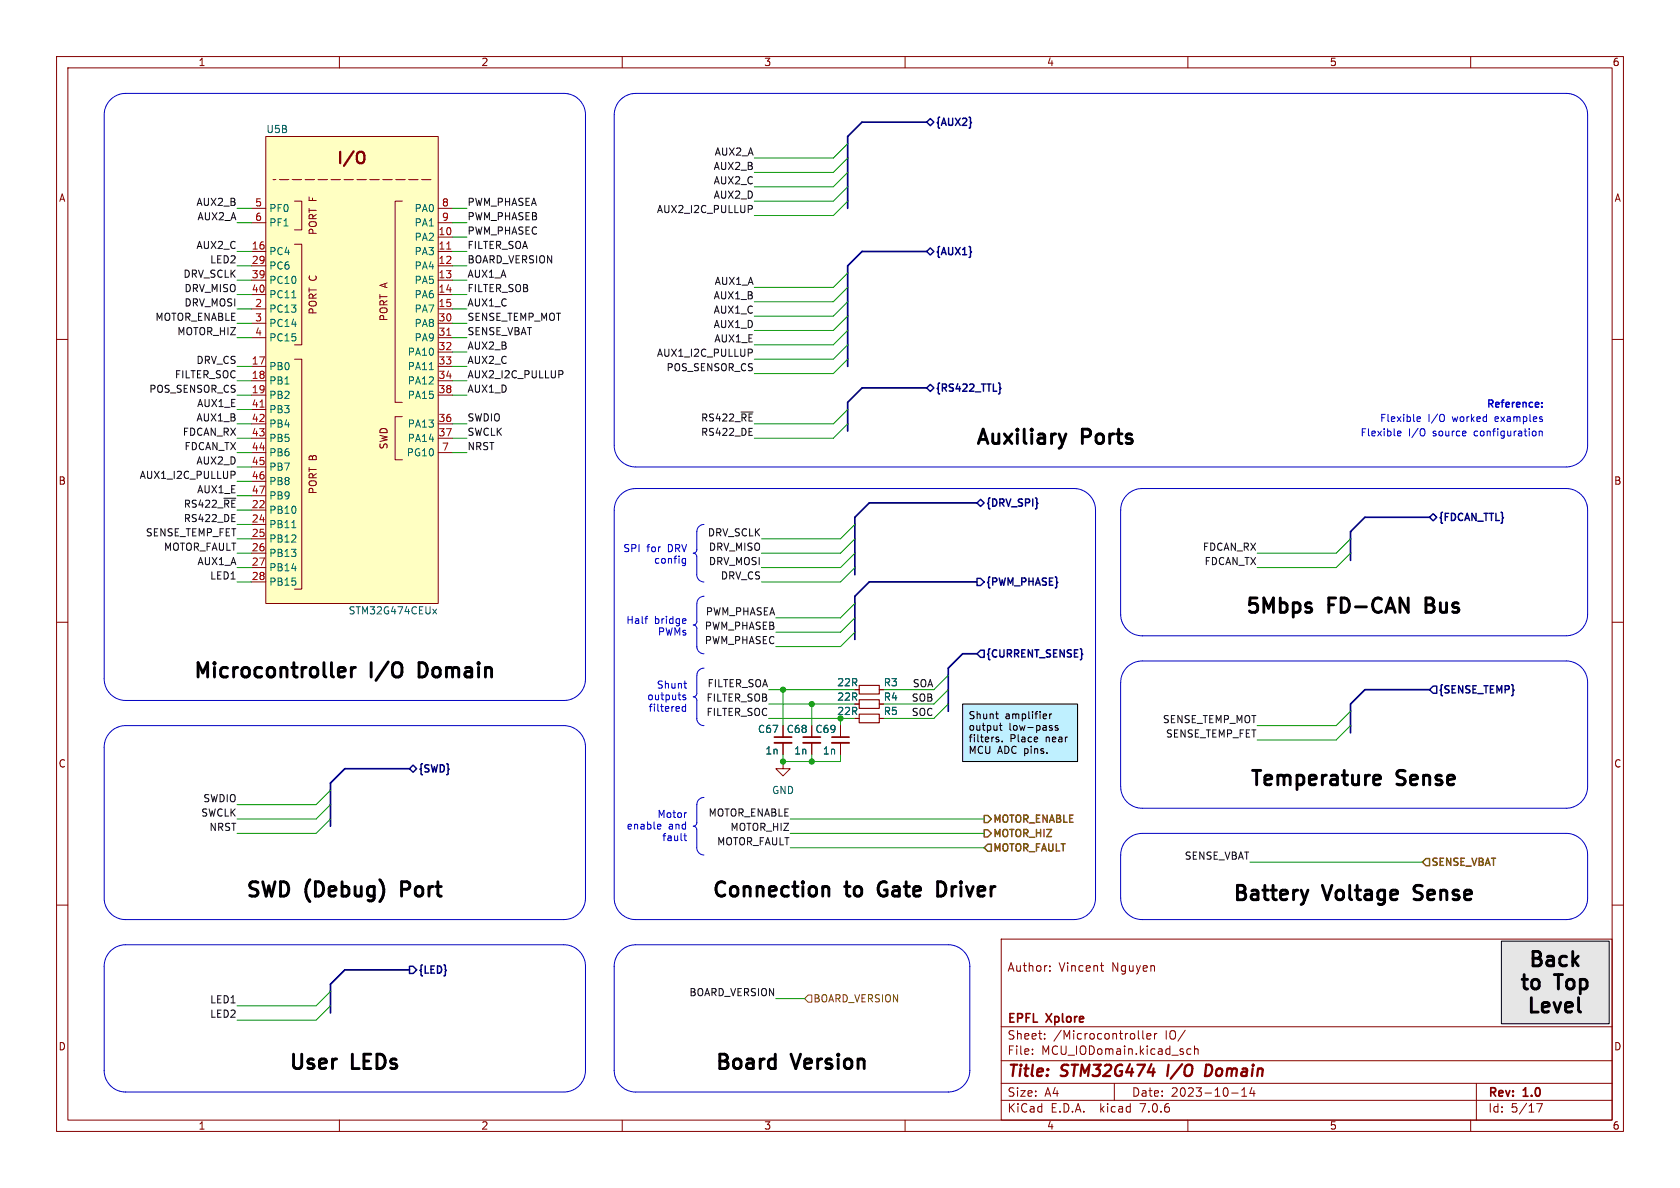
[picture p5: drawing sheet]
<svg xmlns="http://www.w3.org/2000/svg" width="297mm" height="210mm" viewBox="0 0 297 210" stroke-linecap="round" stroke-linejoin="round" font-family="sans-serif">
<g fill="none" stroke="#840000" stroke-width=".18">
<path d="M10 10h277v190h-277zM12 12h273v186h-273zM60 10v2M110 10v2M160 10v2M210 10v2M260 10v2M44.4 36.8h2.6M44.4 39.4h2.6M47 24.1h30.5v82.6h-30.5zM52.1 35.6h1.2v5h-1.2M71.1 35.6h-1.3v35.5h1.3"/>
<path d="M77.5 36.8h2.5M77.5 39.4h2.5M10 60h2M44.4 44.5h2.6M44.4 47h2.6M44.4 49.5h2.6M44.4 52.1h2.6M44.4 54.6h2.6M44.4 57.2h2.6M44.4 59.7h2.6M52.1 43.2h1.2v17.8h-1.2M77.5 41.9h2.5"/>
<path d="M77.5 44.5h2.5M77.5 47h2.5M77.5 49.5h2.5M77.5 52.1h2.5M77.5 54.6h2.5M77.5 57.2h2.5M77.5 59.7h2.5M285 60h2M44.4 64.8h2.6M44.4 67.3h2.6M44.4 69.9h2.6M44.4 74.9h2.6"/>
<path d="M44.4 77.5h2.6M44.4 72.4h2.6M52.1 63.5h1.2v40.6h-1.2M71.1 73.7h-1.3v7.6h1.3M77.5 64.8h2.5M77.5 67.3h2.5M77.5 69.9h2.5M77.5 62.2h2.5M77.5 74.9h2.5M77.5 77.5h2.5M44.4 90.2h2.6M44.4 92.7h2.6"/>
<path d="M44.4 95.3h2.6M44.4 97.8h2.6M44.4 80h2.6M44.4 82.6h2.6M44.4 85.1h2.6M44.4 87.6h2.6M77.5 80h2.5M10 110h2M44.4 100.3h2.6M44.4 102.9h2.6M285 110h2M138.4 134.6v1.3h1.3l-1.3 1.3-1.2-1.3h1.2"/>
<path d="M138.4 128.3v2M138.4 131.3v2.1M143.5 128.3v2M143.5 131.3v2.1M148.6 128.3v2M148.6 131.3v2.1M151.1 121.9h.8M151.1 127h.8M151.1 124.5h.8M155.4 121.9h.8M155.4 127h.8M155.4 124.5h.8"/>
<path d="M10 160h2M285 160h2M177 166h108v32h-108zM185.6 171.6v.1M185.6 170.8v.1M194.5 170.7h.6M194.7 171.5l.4 .2M60 198v2M110 198v2M160 198v2M177 194.5h108M177 191.5h108"/>
<path d="M177 187.5h108M177 181.5h108M182.5 186.3v.1M182.5 185.5v.1M184.7 183.6v.1M184.7 182.8v.1M197 191.5v3M201.2 182.2v1.3l.3 .2M202 182.2v1.3l.2 .2M202.7 183.2l.8-.1-.1-.3-.4-.1-.3 .2 .1 .7h.6M204.1 182.7v1M204.5 182.7l-.3 .1-.1 .2"/>
<path d="M209.8 186.1l.3 .3 .4-.1M210 198v2M210.5 185.5l-.4-.1-.3 .3M211.2 185.5l.2-.1 .3 .1 .1 .9M211.2 184.9v1.5M217.7 193.2h1.2M219.5 193.8h.9M219.5 192.7l.5-.4v1.5M221.3 192.2l-.3 1.1h.9M221.7 192.8v1M260 198v2M261 191.5v6.5"/>
<path d="M271.7 195.1h1l-.7 1.5"/>
</g>
<path d="M63.6 26.8a.67 .67 0 0 1 .8 .7v.7a.67 .67 0 0 1-.8 .6M206.6 188.2l-.3 2M214 188.3l-.7-.1-.3 2h.5l.5-.3" fill="none" stroke="#840000" stroke-width=".4"/>
<path d="M265.4 166.4h19.1v14.6h-19.1z" fill="#e6e6e6" stroke="#e6e6e6" stroke-width=".18"/>
<path d="M170.2 124.5h20.3v10.1h-20.3z" fill="#bff0ff" stroke="#bff0ff" stroke-width=".18"/>
<path d="M136.9 131.3h3.1M142 131.3h3M147.1 131.3h3" fill="none" stroke="#840000" stroke-width=".33"/>
<path d="M136.9 130.3h3.1M142 130.3h3M147.1 130.3h3" fill="none" stroke="#840000" stroke-width=".3"/>
<path d="M151.9 121.2h3.5v1.5h-3.5zM151.9 126.2h3.5v1.6h-3.5zM151.9 123.7h3.5v1.5h-3.5z" fill="none" stroke="#840000" stroke-width=".2"/>
<path d="M47 24.1h30.5v82.6h-30.5z" fill="#ffffc2" stroke="#ffffc2" stroke-width=".18"/>
<path d="M76.2 31.8h-27.9" fill="none" stroke="#840000" stroke-width=".18" stroke-dasharray="1.7 .6"/>
<path d="M79 44h.7M79 59.3h.7M46 72h.7" fill="none" stroke="#a90000" stroke-width=".18"/>
<path d="M51.6 52.6h.7M75.9 65.3h.7M51.6 93.3h.7M76.5 107.7l.7 .8M77.2 107.7l-.7 .8" fill="none" stroke="#006464" stroke-width=".18"/>
<path d="M163.8 21.6l.7-.6 .6 .6-.6 .6zM163.8 44.5l.7-.7 .6 .7-.6 .6zM163.8 68.6l.7-.7 .6 .7-.6 .6zM176.8 68.6l.1 .1h-.1M172.7 88.9l.7-.6 .6 .6-.6 .6zM252.7 91.4l.7-.6 .6 .6-.6 .7zM172.7 102.2h.7l.6 .7-.6 .6h-.7zM173.4 114.9h.6v1.3h-.6l-.7-.6zM72.4 135.9l.6-.6 .7 .6-.7 .6zM253.4 121.3h.6v1.3h-.6l-.7-.7zM72.4 170.8h.6l.7 .7-.7 .6h-.6z" fill="none" stroke="#000084" stroke-width=".25"/>
<path d="M174 146.7h.6l.7 .6-.7 .7h-.6zM174 144.1h.6l.7 .7-.7 .6h-.6zM174.6 149.2h.7v1.3h-.7l-.6-.6zM252.1 151.8h.6v1.2h-.6l-.6-.6z" fill="none" stroke="#725600" stroke-width=".25"/>
<path d="M142.9 175.9h.6v1.3h-.6l-.7-.7z" fill="none" stroke="#725600" stroke-width=".18"/>
<path d="M132.8 36.3l.2 .3-.1 .3-.1 .1M99.3 65.5l.2 .3v.3l-.2 .1M132.4 77h.6M132.4 75.7h.6M132.8 61.7l.2 .3-.1 .3-.1 .1M41 92.2h.6M41 91h.6M41.3 83.3l.3 .2-.1 .4-.2 .1" fill="none" stroke="#0f0f0f" stroke-width=".18"/>
<g fill="none" stroke="#0000c2" stroke-width=".18">
<path d="M19.5 17.6a3.8 3.8 0 0 1 2.7-1.1h77.5a3.8 3.8 0 0 1 3.8 3.8v99.7a3.8 3.8 0 0 1-3.8 3.8h-77.5a3.8 3.8 0 0 1-3.8-3.8v-99.7a3.8 3.8 0 0 1 1.1-2.7zM109.7 17.6a3.8 3.8 0 0 1 2.7-1.1h164.5a3.8 3.8 0 0 1 3.8 3.8v58.4a3.8 3.8 0 0 1-3.8 3.9h-164.5a3.8 3.8 0 0 1-3.8-3.9v-58.4a3.8 3.8 0 0 1 1.1-2.7zM247.1 76.9l.1 .2 .4-.1M247.1 76.4l.1-.2h.3l.2 .2v.1l-.6 .1M250.5 74.3l.2 .2h.4M250.5 73.9l.2-.2h.2l.2 .2v.1l-.6 .1M251.8 76v.9M255.3 73.4v.9M271.5 76.3v.6M272.1 76.3l.2-.1 .3 .1v.8M272.1 76.2v.9M272.6 74.2v.3"/>
<path d="M109.7 87.5a3.8 3.8 0 0 1 2.7-1.1h77.5a3.8 3.8 0 0 1 3.8 3.8v68.6a3.8 3.8 0 0 1-3.8 3.8h-77.5a3.8 3.8 0 0 1-3.8-3.8v-68.6a3.8 3.8 0 0 1 1.1-2.7zM120.7 99.5h.5M120.7 98.8h.5M121.2 98.7v1.1l-.2 .2-.3-.1M124.5 92.7a1.27 1.27 0 0 0-1.3 1.3v3.2a.64 .64 0 0 1-.6 .6 .63 .63 0 0 1 .6 .6v3.2a1.28 1.28 0 0 0 1.3 1.3M199.2 87.5a3.8 3.8 0 0 1 2.7-1.1h75a3.8 3.8 0 0 1 3.8 3.8v18.4a3.8 3.8 0 0 1-3.8 3.8h-75a3.8 3.8 0 0 1-3.8-3.8v-18.4a3.8 3.8 0 0 1 1.1-2.7zM114 109.4h.5M114.4 108.9h.1M121.1 109.4l.2 .3-.6 .1M121.2 110.2h-.1M124.5 105.4a1.28 1.28 0 0 0-1.3 1.3v3.1a.64 .64 0 0 1-.6 .7 .64 .64 0 0 1 .6 .6v3.2a1.27 1.27 0 0 0 1.3 1.3M124.5 118.1a1.27 1.27 0 0 0-1.3 1.3v3.2a.64 .64 0 0 1-.6 .6 .63 .63 0 0 1 .6 .6v3.2a1.27 1.27 0 0 0 1.3 1.3"/>
<path d="M199.2 118a3.8 3.8 0 0 1 2.7-1.2h75a3.8 3.8 0 0 1 3.8 3.9v18.4a3.8 3.8 0 0 1-3.8 3.8h-75a3.8 3.8 0 0 1-3.8-3.8v-18.4a3.8 3.8 0 0 1 1.1-2.7zM19.5 129.4a3.8 3.8 0 0 1 2.7-1.1h77.5a3.8 3.8 0 0 1 3.8 3.8v26.7a3.8 3.8 0 0 1-3.8 3.8h-77.5a3.8 3.8 0 0 1-3.8-3.8v-26.7a3.8 3.8 0 0 1 1.1-2.7zM120.9 120.8h.5M121.1 121.6l.3 .1M121.2 122.9h-.3l-.2 .1 .1 .2 .4 .1v.3h-.5M121.2 124.5v1.2M121.2 125l-.4-.1-.2 .2 .1 .6h.5M116.4 145.7l.4 .1v.2l-.6 .1M116.8 146.5l-.4 .1M120.9 147.8h.5M121.1 147.3v1.1l.3 .2M121.3 143.7h.1"/>
<path d="M124.5 141a1.27 1.27 0 0 0-1.3 1.2v3.2a.65 .65 0 0 1-.6 .7 .63 .63 0 0 1 .6 .6v3.2a1.27 1.27 0 0 0 1.3 1.2M199.2 148.4a3.8 3.8 0 0 1 2.7-1.1h75a3.8 3.8 0 0 1 3.8 3.8v7.7a3.8 3.8 0 0 1-3.8 3.8h-75a3.8 3.8 0 0 1-3.8-3.8v-7.7a3.8 3.8 0 0 1 1.1-2.7zM19.5 168.1a3.8 3.8 0 0 1 2.7-1.1h77.5a3.8 3.8 0 0 1 3.8 3.8v18.4a3.8 3.8 0 0 1-3.8 3.8h-77.5a3.8 3.8 0 0 1-3.8-3.8v-18.4a3.8 3.8 0 0 1 1.1-2.7zM109.7 168.1a3.8 3.8 0 0 1 2.7-1.1h55.2a3.8 3.8 0 0 1 3.8 3.8v18.4a3.8 3.8 0 0 1-3.8 3.8h-55.2a3.8 3.8 0 0 1-3.8-3.8v-18.4a3.8 3.8 0 0 1 1.1-2.7z"/>
</g>
<path d="M272.6 71.9v.1M272.6 71.2v.1" fill="none" stroke="#0000c2" stroke-width=".25"/>
<path d="M188.4 76.7l-.6 1.7M60.7 118l.2 .1 .1 .5-1.2 .2M60.9 119.6l-.2 .1M62.1 118v1.7M62.8 118a.65 .65 0 0 0-.7 .5M243.2 137l.7 .2 .2 .4-1.3 .3M243.9 138.6l-.7 .1M145.8 156.7l.6 .1 .1 .3v1.3M166.7 156l-.9-.1v2.5l.9-.1M231.2 157.4l-.6 1.6" fill="none" stroke="#000" stroke-width=".51"/>
<g fill="none" stroke="#000" stroke-width=".18">
<path d="M170.2 124.5h20.3v10.1h-20.3zM176 126.2h.5M176.3 127l.2 .1M176.3 130.7l.3 .1v.2l-.2 .1h-.2M176.7 128.3h.5M176.9 127.8v1.1l.3 .2M177.2 131v.1M185 126.3v.2l-.6 .1M185.6 126.2v.9M185.9 128.7l.1 .2-.1 .2M185.9 128.3h.1M185.9 126.2l-.3 .2"/>
<path d="M187 128.3h-.3l-.2 .1 .1 .2 .4 .1v.3h-.5M265.4 166.4h19.1v14.6h-19.1z"/>
</g>
<path d="M163.8 21.6h-11.4l-2.5 2.5v12.7M163.8 44.5h-11.4l-2.5 2.5v17.8M163.8 68.6h-11.4l-2.5 2.5v5.1M172.7 88.9h-19l-2.6 2.5v10.2M252.7 91.4h-11.4l-2.5 2.6v5.1M172.7 115.6h-2.5l-2.6 2.5v7.6M172.7 102.9h-19l-2.6 2.5v7.6M72.4 135.9h-11.4l-2.6 2.5v7.7M252.7 121.9h-11.4l-2.5 2.6v5M72.4 171.5h-11.4l-2.6 2.5v5.1" fill="none" stroke="#000084" stroke-width=".3"/>
<g fill="none" stroke="#009600" stroke-width=".18">
<path d="M41.9 36.8h2.5M41.9 39.4h2.5M80 36.8h2.5M80 39.4h2.5M149.9 35.6l-2.6 2.5h-14M149.9 33l-2.6 2.6h-14M149.9 25.4l-2.6 2.5h-14M149.9 27.9l-2.6 2.6h-14M149.9 30.5l-2.6 2.5h-14M41.9 57.2h2.5M41.9 49.5h2.5M41.9 52.1h2.5"/>
<path d="M41.9 54.6h2.5M41.9 47h2.5M41.9 59.7h2.5M41.9 44.5h2.5M80 57.2h2.5M80 49.5h2.5M80 52.1h2.5M80 54.6h2.5M80 47h2.5M80 59.7h2.5M80 44.5h2.5M80 41.9h2.5"/>
<path d="M149.9 58.4l-2.6 2.6h-14M149.9 50.8l-2.6 2.5h-14M149.9 53.3l-2.6 2.6h-14M149.9 48.3l-2.6 2.5h-14M149.9 55.9l-2.6 2.5h-14M41.9 77.5h2.5M41.9 74.9h2.5M41.9 64.8h2.5M41.9 67.3h2.5M41.9 69.9h2.5M41.9 72.4h2.5M80 77.5h2.5"/>
<path d="M80 74.9h2.5M80 64.8h2.5M80 67.3h2.5M80 69.9h2.5M80 62.2h2.5M149.9 74.9l-2.6 2.6h-14M149.9 72.4l-2.6 2.5h-14M149.9 63.5l-2.6 2.5h-14M149.9 61l-2.6 2.5h-14M41.9 80h2.5M41.9 85.1h2.5M41.9 97.8h2.5"/>
<path d="M41.9 95.3h2.5M41.9 82.6h2.5M41.9 87.6h2.5M41.9 92.7h2.5M80 80h2.5M151.1 97.8l-2.5 2.5h-14M151.1 95.3l-2.5 2.5h-14M151.1 92.7l-2.5 2.6h-14M238.8 97.8l-2.6 2.5h-14M238.8 95.3l-2.6 2.5h-14M41.9 100.3h2.5M41.9 102.9h2.5"/>
<path d="M151.1 109.2l-2.5 2.6h-11.4M151.1 111.8l-2.5 2.5h-11.4M151.1 100.3l-2.5 2.6h-14M151.1 106.7l-2.5 2.5h-11.4M167.6 119.4l-2.5 2.5h-8.9M58.4 139.7l-2.5 2.5h-14M135.9 127h12.7v1.3M135.9 121.9h15.2M135.9 124.5h15.2M138.4 121.9v6.4M138.4 133.4v1.2h10.2v-1.2M143.5 124.5v3.8"/>
<path d="M143.5 133.4v1.2M167.6 124.5l-2.5 2.5h-8.9M167.6 121.9l-2.5 2.6h-8.9M238.8 128.3l-2.6 2.5h-14M238.8 125.7l-2.6 2.6h-14M58.4 142.2l-2.5 2.6h-14M58.4 144.8l-2.5 2.5h-14M139.7 149.9h34.3M139.7 144.8h34.3M139.7 147.3h34.3M221 152.4h30.5M58.4 175.3l-2.5 2.5h-14"/>
<path d="M58.4 177.8l-2.5 2.5h-14M137.2 176.5h5"/>
</g>
<g fill="#009600" stroke="#009600" stroke-width=".18">
<circle cx="143.5" cy="134.6" r=".46"/>
<circle cx="138.4" cy="134.6" r=".46"/>
<circle cx="138.4" cy="121.9" r=".46"/>
<circle cx="148.6" cy="127" r=".46"/>
<circle cx="143.5" cy="124.5" r=".46"/>
</g>
<g font-size="3.5">
<text x="172.2" y="78.7">Auxiliary</text>
<text x="191.2" y="78.7">Ports</text>
<text x="219.9" y="108.6">5Mbps</text>
<text x="234.8" y="108.6">FD-CAN</text>
<text x="253" y="108.6">Bus</text>
<text x="33.9" y="120">Microcontroller</text>
<text x="65.5" y="120">I/O</text>
<text x="75" y="120">Domain</text>
<text x="220.7" y="139.1">Temperature</text>
<text x="247" y="139.1">Sense</text>
<text x="43.2" y="158.8">SWD</text>
<text x="54" y="158.8">(Debug)</text>
<text x="71.9" y="158.8">Port</text>
<text x="125.6" y="158.8">Connection</text>
<text x="149.6" y="158.8">to</text>
<text x="156.3" y="158.8">Gate</text>
<text x="167.7" y="158.8">Driver</text>
<text x="217.7" y="159.4">Battery</text>
<text x="234" y="159.4">Voltage</text>
<text x="251" y="159.4">Sense</text>
<text x="269.9" y="171.6">Back</text>
<text x="268.3" y="175.7">to</text>
<text x="269.6" y="179.8">Level</text>
<text x="275" y="175.7">Top</text>
<text x="50.8" y="189.2">User</text>
<text x="62.2" y="189.2">LEDs</text>
<text x="126.1" y="189.2">Board</text>
<text x="140.1" y="189.2">Version</text>
</g>
<g font-size="2.8" fill="#840000">
<text x="59.3" y="29.5">I/O</text>
<text x="178" y="190.9">Title:</text>
<text x="187.7" y="190.9">STM32G474</text>
<text x="207.2" y="190.9">I/O</text>
<text x="214.7" y="190.9">Domain</text>
</g>
<g font-size="2.1" fill="#840000">
<text x="178" y="172">Author:</text>
<text x="187.2" y="172">Vincent</text>
<text x="196.6" y="172">Nguyen</text>
<text x="178" y="184">Sheet:</text>
<text x="178" y="181.2">EPFL</text>
<text x="185.1" y="181.2">Xplore</text>
<text x="186.2" y="184">/Microcontroller</text>
<text x="206" y="184">IO/</text>
<text x="178" y="186.7">File:</text>
<text x="184.1" y="186.7">MCU_IODomain.kicad_sch</text>
<text x="178" y="196.9">KiCad</text>
<text x="178" y="194.1">Size:</text>
<text x="184.7" y="194.1">A4</text>
<text x="185.7" y="196.9">E.D.A.</text>
<text x="194.6" y="196.9">kicad</text>
<text x="200" y="194.1">Date:</text>
<text x="201.8" y="196.9">7.0.6</text>
<text x="207" y="194.1">2023-10-14</text>
<text x="263" y="194.3">Rev:</text>
<text x="263" y="196.9">Id:</text>
<text x="267.1" y="196.9">5/17</text>
<text x="269.4" y="194.3">1.0</text>
</g>
<g font-size="1.8" fill="#840000">
<text x="35" y="11.9">1</text>
<text x="85" y="11.9">2</text>
<text x="135" y="11.9">3</text>
<text x="185" y="11.9">4</text>
<text x="235" y="11.9">5</text>
<text x="285" y="11.9">6</text>
<text x="10.3" y="35.9">A</text>
<text x="285.3" y="35.9">A</text>
<text x="56.2" y="41.7" transform="rotate(-90 56.2 41.7)">PORT F</text>
<text x="56.2" y="55.7" transform="rotate(-90 56.2 55.7)">PORT C</text>
<text x="68.7" y="56.9" transform="rotate(-90 68.7 56.9)">PORT A</text>
<text x="68.7" y="79.5" transform="rotate(-90 68.7 79.5)">SWD</text>
<text x="10.3" y="85.9">B</text>
<text x="56.2" y="87.5" transform="rotate(-90 56.2 87.5)">PORT B</text>
<text x="285.3" y="85.9">B</text>
<text x="10.3" y="135.9">C</text>
<text x="285.3" y="135.9">C</text>
<text x="10.3" y="185.9">D</text>
<text x="285.3" y="185.9">D</text>
<text x="35" y="199.9">1</text>
<text x="85" y="199.9">2</text>
<text x="135" y="199.9">3</text>
<text x="185" y="199.9">4</text>
<text x="235" y="199.9">5</text>
<text x="285" y="199.9">6</text>
</g>
<g font-size="1.8" fill="#006464">
<text x="47" y="23.7">U5B</text>
<text x="47.5" y="37.7">PF0</text>
<text x="47.5" y="40.2">PF1</text>
<text x="73.2" y="37.7">PA0</text>
<text x="73.2" y="40.2">PA1</text>
<text x="47.5" y="45.3">PC4</text>
<text x="47.5" y="47.9">PC6</text>
<text x="73.2" y="42.8">PA2</text>
<text x="73.2" y="45.3">PA3</text>
<text x="73.2" y="47.9">PA4</text>
<text x="47.5" y="50.4">PC10</text>
<text x="47.5" y="52.9">PC11</text>
<text x="73.2" y="50.4">PA5</text>
<text x="73.2" y="52.9">PA6</text>
<text x="47.5" y="55.5">PC13</text>
<text x="47.5" y="58">PC14</text>
<text x="73.2" y="55.5">PA7</text>
<text x="73.2" y="58">PA8</text>
<text x="47.5" y="65.6">PB0</text>
<text x="47.5" y="60.6">PC15</text>
<text x="72" y="63.1">PA10</text>
<text x="72" y="65.6">PA11</text>
<text x="73.2" y="60.6">PA9</text>
<text x="47.5" y="68.2">PB1</text>
<text x="47.5" y="70.7">PB2</text>
<text x="72" y="68.2">PA12</text>
<text x="72" y="70.7">PA15</text>
<text x="47.5" y="73.3">PB3</text>
<text x="47.5" y="75.8">PB4</text>
<text x="72" y="75.8">PA13</text>
<text x="47.5" y="78.3">PB5</text>
<text x="47.5" y="80.9">PB6</text>
<text x="47.5" y="83.4">PB7</text>
<text x="71.8" y="80.9">PG10</text>
<text x="72" y="78.3">PA14</text>
<text x="47.5" y="86">PB8</text>
<text x="47.5" y="88.5">PB9</text>
<text x="47.5" y="91">PB10</text>
<text x="47.5" y="93.6">PB11</text>
<text x="47.5" y="96.1">PB12</text>
<text x="47.5" y="98.7">PB13</text>
<text x="47.5" y="101.2">PB14</text>
<text x="47.5" y="103.7">PB15</text>
<text x="61.5" y="108.8">STM32G474CEUx</text>
<text x="147.9" y="121.5">22R</text>
<text x="147.9" y="124.1">22R</text>
<text x="156.1" y="121.5">R3</text>
<text x="156.1" y="124.1">R4</text>
<text x="133.9" y="129.8">C67</text>
<text x="139" y="129.8">C68</text>
<text x="144.1" y="129.8">C69</text>
<text x="147.9" y="126.6">22R</text>
<text x="156.1" y="126.6">R5</text>
<text x="135.2" y="133.6">1n</text>
<text x="140.3" y="133.6">1n</text>
<text x="145.4" y="133.6">1n</text>
<text x="136.4" y="140.6">GND</text>
</g>
<g font-size="1.8" fill="#000084">
<text x="165.3" y="22.6">{AUX2}</text>
<text x="165.3" y="45.5">{AUX1}</text>
<text x="165.3" y="69.6">{RS422_TTL}</text>
<text x="174.2" y="89.9">{DRV_SPI}</text>
<text x="254.2" y="92.5">{FDCAN_TTL}</text>
<text x="174.2" y="103.9">{PWM_PHASE}</text>
<text x="174.2" y="116.6">{CURRENT_SENSE}</text>
<text x="254.2" y="122.9">{SENSE_TEMP}</text>
<text x="73.9" y="136.9">{SWD}</text>
<text x="73.9" y="172.5">{LED}</text>
</g>
<g font-size="1.8" fill="#0f0f0f">
<text x="126.3" y="27.6">AUX2_A</text>
<text x="126.1" y="32.7">AUX2_C</text>
<text x="126.1" y="30.1">AUX2_B</text>
<text x="126.1" y="35.2">AUX2_D</text>
<text x="34.6" y="36.5">AUX2_B</text>
<text x="34.8" y="39">AUX2_A</text>
<text x="82.5" y="36.5">PWM_PHASEA</text>
<text x="82.5" y="41.6">PWM_PHASEC</text>
<text x="82.5" y="39">PWM_PHASEB</text>
<text x="116" y="37.8">AUX2_I2C_PULLUP</text>
<text x="34.6" y="44.1">AUX2_C</text>
<text x="37.1" y="46.6">LED2</text>
<text x="82.5" y="44.1">FILTER_SOA</text>
<text x="82.5" y="46.6">BOARD_VERSION</text>
<text x="32.3" y="49.2">DRV_SCLK</text>
<text x="32.5" y="51.7">DRV_MISO</text>
<text x="82.5" y="51.7">FILTER_SOB</text>
<text x="82.5" y="49.2">AUX1_A</text>
<text x="126.1" y="53">AUX1_B</text>
<text x="126.3" y="50.5">AUX1_A</text>
<text x="27.4" y="56.8">MOTOR_ENABLE</text>
<text x="31.2" y="59.3">MOTOR_HIZ</text>
<text x="32.5" y="54.3">DRV_MOSI</text>
<text x="82.5" y="59.3">SENSE_VBAT</text>
<text x="82.5" y="56.8">SENSE_TEMP_MOT</text>
<text x="82.5" y="54.3">AUX1_C</text>
<text x="126.1" y="55.5">AUX1_C</text>
<text x="126.1" y="58.1">AUX1_D</text>
<text x="34.6" y="64.4">DRV_CS</text>
<text x="82.5" y="61.9">AUX2_B</text>
<text x="82.5" y="64.4">AUX2_C</text>
<text x="116" y="63.2">AUX1_I2C_PULLUP</text>
<text x="126.2" y="60.6">AUX1_E</text>
<text x="30.8" y="67">FILTER_SOC</text>
<text x="82.5" y="69.5">AUX1_D</text>
<text x="82.5" y="67">AUX2_I2C_PULLUP</text>
<text x="32.2" y="77.1">FDCAN_RX</text>
<text x="34.6" y="74.6">AUX1_B</text>
<text x="34.8" y="72">AUX1_E</text>
<text x="82.5" y="74.6">SWDIO</text>
<text x="82.5" y="77.1">SWCLK</text>
<text x="32.5" y="79.7">FDCAN_TX</text>
<text x="34.6" y="82.2">AUX2_D</text>
<text x="82.5" y="79.7">NRST</text>
<text x="24.6" y="84.7">AUX1_I2C_PULLUP</text>
<text x="34.8" y="87.3">AUX1_E</text>
<text x="25.7" y="94.9">SENSE_TEMP_FET</text>
<text x="125" y="94.9">DRV_SCLK</text>
<text x="28.9" y="97.4">MOTOR_FAULT</text>
<text x="34.8" y="100">AUX1_A</text>
<text x="125.2" y="100">DRV_MOSI</text>
<text x="125.2" y="97.4">DRV_MISO</text>
<text x="212.6" y="97.4">FDCAN_RX</text>
<text x="212.9" y="100">FDCAN_TX</text>
<text x="37.1" y="102.5">LED1</text>
<text x="127.3" y="102.5">DRV_CS</text>
<text x="124.5" y="111.4">PWM_PHASEB</text>
<text x="124.5" y="114">PWM_PHASEC</text>
<text x="124.7" y="108.9">PWM_PHASEA</text>
<text x="124.8" y="124.1">FILTER_SOB</text>
<text x="125" y="121.6">FILTER_SOA</text>
<text x="161.1" y="124.1">SOB</text>
<text x="161.3" y="121.6">SOA</text>
<text x="124.8" y="126.7">FILTER_SOC</text>
<text x="161.1" y="126.7">SOC</text>
<text x="205.5" y="127.9">SENSE_TEMP_MOT</text>
<text x="206" y="130.5">SENSE_TEMP_FET</text>
<text x="35.8" y="141.9">SWDIO</text>
<text x="35.5" y="144.4">SWCLK</text>
<text x="36.9" y="147">NRST</text>
<text x="125.2" y="144.4">MOTOR_ENABLE</text>
<text x="126.7" y="149.5">MOTOR_FAULT</text>
<text x="129" y="147">MOTOR_HIZ</text>
<text x="209.3" y="152.1">SENSE_VBAT</text>
<text x="37.1" y="177.5">LED1</text>
<text x="37.1" y="180">LED2</text>
<text x="121.8" y="176.2">BOARD_VERSION</text>
</g>
<g font-size="1.8" fill="#a90000">
<text x="45" y="36.6">5</text>
<text x="45" y="39.1">6</text>
<text x="77.4" y="41.7">10</text>
<text x="78" y="36.6">8</text>
<text x="78" y="39.1">9</text>
<text x="44.4" y="44.2">16</text>
<text x="44.4" y="46.7">29</text>
<text x="77.4" y="44.2">11</text>
<text x="77.4" y="46.7">12</text>
<text x="44.4" y="49.3">39</text>
<text x="44.4" y="51.8">40</text>
<text x="77.4" y="49.3">13</text>
<text x="77.4" y="51.8">14</text>
<text x="45" y="54.4">2</text>
<text x="45" y="56.9">3</text>
<text x="45" y="59.4">4</text>
<text x="77.4" y="54.4">15</text>
<text x="77.4" y="56.9">30</text>
<text x="77.4" y="59.4">31</text>
<text x="44.4" y="64.5">17</text>
<text x="77.4" y="62">32</text>
<text x="77.4" y="64.5">33</text>
<text x="44.4" y="67.1">18</text>
<text x="44.4" y="69.6">19</text>
<text x="77.4" y="67.1">34</text>
<text x="77.4" y="69.6">38</text>
<text x="44.4" y="72.1">41</text>
<text x="44.4" y="74.7">42</text>
<text x="44.4" y="77.2">43</text>
<text x="77.4" y="74.7">36</text>
<text x="77.4" y="77.2">37</text>
<text x="44.4" y="79.8">44</text>
<text x="44.4" y="82.3">45</text>
<text x="78" y="79.8">7</text>
<text x="44.4" y="84.8">46</text>
<text x="44.4" y="87.4">47</text>
<text x="44.4" y="92.5">24</text>
<text x="44.4" y="95">25</text>
<text x="44.4" y="97.5">26</text>
<text x="44.4" y="100.1">27</text>
<text x="44.4" y="102.6">28</text>
</g>
<g font-size="1.8" fill="#0000c2">
<text x="240.4" y="77.2">Flexible</text>
<text x="243.9" y="74.7">Flexible</text>
<text x="249" y="77.2">I/O</text>
<text x="252.4" y="74.7">I/O</text>
<text x="253.4" y="77.2">source</text>
<text x="256.9" y="74.7">worked</text>
<text x="260.9" y="77.2">configuration</text>
<text x="262.6" y="72.1">Reference:</text>
<text x="264.6" y="74.7">examples</text>
<text x="110.1" y="97.9">SPI</text>
<text x="114.3" y="97.9">for</text>
<text x="115.5" y="100">config</text>
<text x="118.2" y="97.9">DRV</text>
<text x="110.6" y="110.6">Half</text>
<text x="115.7" y="110.6">bridge</text>
<text x="116.2" y="112.7">PWMs</text>
<text x="114.3" y="124.1">outputs</text>
<text x="116" y="122.1">Shunt</text>
<text x="114.6" y="126.1">filtered</text>
<text x="110.7" y="147">enable</text>
<text x="116.1" y="144.9">Motor</text>
<text x="117" y="149">fault</text>
<text x="118.2" y="147">and</text>
</g>
<g font-size="1.8">
<text x="171.1" y="127.3">Shunt</text>
<text x="171.1" y="129.4">output</text>
<text x="171.1" y="131.4">filters.</text>
<text x="177.7" y="127.3">amplifier</text>
<text x="178.4" y="129.4">low-pass</text>
<text x="178.5" y="131.4">Place</text>
<text x="185" y="131.4">near</text>
<text x="171.1" y="133.5">MCU ADC pins.</text>
</g>
<g font-size="1.8" fill="#725600">
<text x="175.5" y="148.3">MOTOR_HIZ</text>
<text x="175.5" y="145.8">MOTOR_ENABLE</text>
<text x="175.5" y="150.9">MOTOR_FAULT</text>
<text x="252.9" y="153.4">SENSE_VBAT</text>
<text x="143.7" y="177.4">BOARD_VERSION</text>
</g>
<g font-size="1.7" fill="#0f0f0f">
<text x="117.7" y="65.7">POS_SENSOR_CS</text>
<text x="26.3" y="69.5">POS_SENSOR_CS</text>
<text x="123.8" y="77.1">RS422_DE</text>
<text x="123.8" y="74.6">RS422_~{RE}</text>
<text x="32.4" y="92.4">RS422_DE</text>
</g>
<text font-size="1.7" fill="#009600" x="32.4" y="89.8">RS422_~{RE} 22</text>
</svg>
